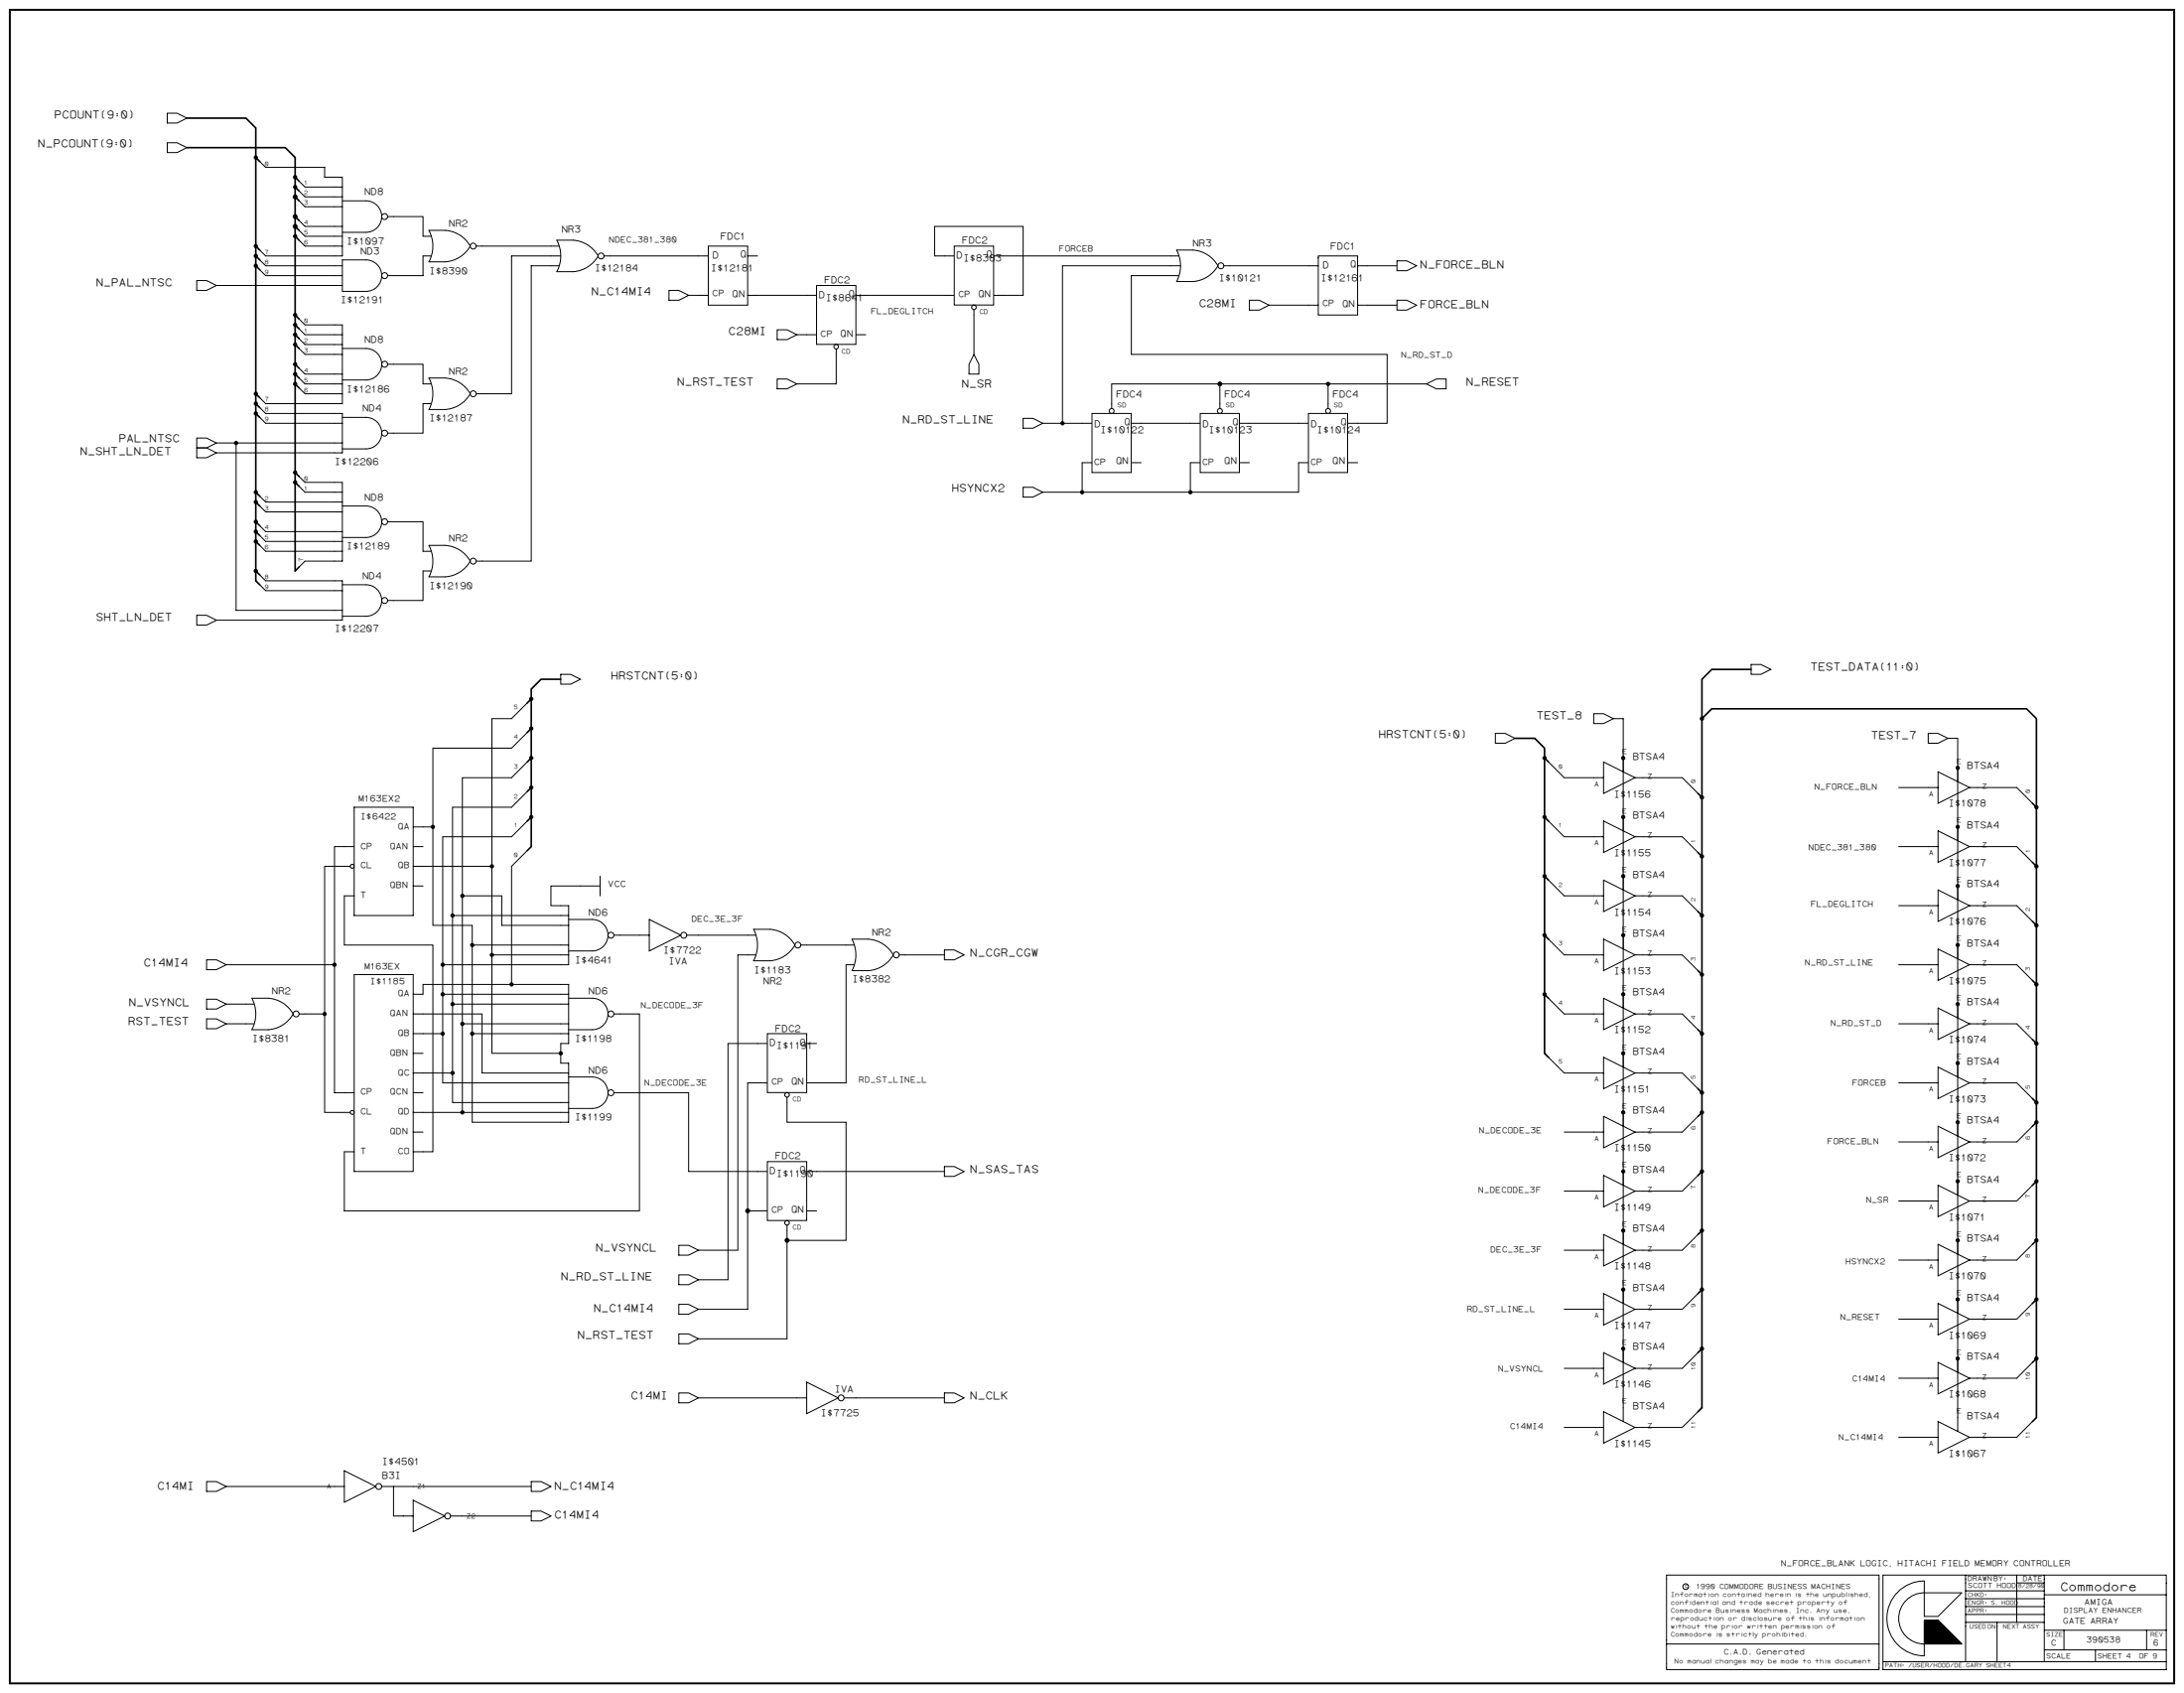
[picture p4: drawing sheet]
<svg xmlns="http://www.w3.org/2000/svg" width="1189mm" height="921mm" viewBox="0 0 1189 921" stroke-linecap="round" stroke-linejoin="round" font-family="sans-serif">
<path d="M5 5h1179v911h-1179z" fill="none" stroke="#fff" stroke-width=".54"/>
<path d="M5 5h1179v911h-1179z" fill="none" stroke="#000" stroke-width="1.1"/>
<g fill="none" stroke="#000" stroke-width=".89">
<path d="M102 64h32l5 6v246M102 80h53l6 6v225M305 370h-10l-6 5v86M953 364h-21l-6 6v396M926 391l6-5h171l6 5v380M825 402h10l6 5v166"/>
<circle cx="161" cy="107" r=".9"/>
<circle cx="161" cy="118" r=".9"/>
<circle cx="161" cy="123" r=".9"/>
<circle cx="664" cy="209" r=".9"/>
<circle cx="407" cy="659" r=".9"/>
<circle cx="428" cy="675" r=".9"/>
</g>
<g fill="none" stroke="#000" stroke-width=".54">
<path d="M145 91h32v5h5M166 112h16M166 102h16M166 107h16M214 118h16v11M145 139h37M166 134h16M166 123h16M166 129h16M230 139v11h-16M262 134h38M300 139h-22v75h-16"/>
<path d="M332 139h48M514 139h-5v-16h48v38h-11M640 136h9a17 17 0 0 1 14 9 17 17 0 0 1-14 8h-9a18 18 0 0 0 0-17zM642 139h-96M718 139h21v32h-21zM118 155h64M145 145h37M145 150h37M300 145h-11v160h-27M642 150h-26v43h139v37h-16M643 145h-65v85h16M666 145h52"/>
<path d="M760 142h6l5 3-5 2h-6zM760 145h-21M166 177h16M375 161h5M412 161h27M471 161h43M530 171v22M691 166h27M739 166h21M760 163h6l5 3-5 3h-6zM166 187h16M166 182h16"/>
<path d="M166 193h16M214 198h16v11M434 182h5M455 193v16h-21M145 220h37M166 209h16M166 214h16M166 204h16M230 220v16h-16M664 220v-11h-59v13M664 209h113M723 209v11"/>
<path d="M777 209l5-3h5v6h-5zM145 225h37M145 230h37M557 228h5l6 2-6 3h-5zM568 230h10M616 230h32M680 230h27M118 246h64M118 241h64M129 241v91h53M594 252h-5v16M616 252h5"/>
<path d="M648 252v16M707 252v16h-139M145 273h37M145 279h37M166 262h16M166 268h16M145 300h37M145 289h37M145 295h37M214 284h16v16M145 316h37M166 305h16"/>
<path d="M230 311v16h-16M118 337h64M145 321h37M278 391h-10v80M868 388h5l5 3-5 3h-5zM878 391h6v375M1050 399h5l5 3-5 2h-5zM278 407h-42v43M1055 420l17 8-17 9zM1060 402h6v377M1066 418v7M278 439h-32v59"/>
<path d="M278 423h-26v64h21v16h32M851 423h17M894 423h22M1055 428h-21M1072 428h26M230 450h6v53h21v108h48M278 455h-37v70M851 455h17M894 455h22M1055 452l17 9-17 8zM1066 450v7M187 471h-10v81"/>
<path d="M187 461h-5v134h5M230 471h38v102h37v5M278 471v65M1034 461h21M1098 461h-26M187 487v27h49v113h-6M246 498v102h59M246 498h59M252 487v118h53M316 482h-16v11h5M851 487h17M894 487h22"/>
<path d="M1034 493h21M1055 484l17 9-17 8zM1066 482v8M1072 493h26M257 514h48M268 520h37M337 509h16M353 500l18 9-18 8zM374 509h33M407 520h-5v160h-22M439 514h22M493 520h21"/>
<path d="M851 520h17M894 520h22M1055 516l17 9-17 8zM1066 514v8M123 525h59M241 525v64h64M241 525h64M278 536h-48v5M278 536h27M461 525v64h-17M1055 525h-21M1098 525h-26"/>
<path d="M123 557h11M123 546h11M166 552h11v53h10M230 552h32v32h43M241 541h64M246 546h59M252 557h53M337 552h11v107h-161v-32M851 552h17M894 552h22M1055 548l17 9-17 9zM1055 557h-21"/>
<path d="M1066 546v8M1098 557h-26M230 562h11M257 562h48M305 568v5M412 568h-16v128h-16M1066 578v8M230 584h16M337 595h38v42h37M412 589h-5v123h-27M428 600v11h33v64h-33v53h-48M851 584h17"/>
<path d="M894 584h22M1034 589h21M1055 581l17 8-17 9zM1098 589h-26M230 605h22M851 616h17M894 616h22M1055 613l17 8-17 9zM1066 611v7M444 637h70M1034 621h21M1098 621h-26"/>
<path d="M407 659h5M851 648h17M894 648h22M1034 653h21M1055 645l17 8-17 9zM1066 643v7M1098 653h-26M428 669v6M1055 677l17 9-17 8zM1066 675v7M851 680h17M894 680h22"/>
<path d="M1034 686h21M1098 686h-26M851 712h17M894 712h22M1055 709l17 9-17 8zM1055 718h-21M1066 707v7M1072 718h26M1066 739v8M851 744h17M894 744h22M1034 750h21"/>
<path d="M1055 741l17 9-17 8zM1098 750h-26M380 761h54M466 761h48M851 777h17M894 777h22M1055 773l17 9-17 9zM1034 782h21M1098 782h-26M123 809h59M225 809h64M252 825h37"/>
<circle cx="139" cy="86" r=".9"/>
<circle cx="161" cy="96" r=".9"/>
<circle cx="161" cy="102" r=".9"/>
<circle cx="139" cy="139" r=".9"/>
<circle cx="139" cy="134" r=".9"/>
<circle cx="161" cy="129" r=".9"/>
<circle cx="139" cy="145" r=".9"/>
<circle cx="665" cy="145" r="1.6"/>
<circle cx="161" cy="177" r=".9"/>
<circle cx="161" cy="171" r=".9"/>
<circle cx="161" cy="198" r=".9"/>
<circle cx="161" cy="187" r=".9"/>
<circle cx="161" cy="182" r=".9"/>
<circle cx="139" cy="220" r=".9"/>
<circle cx="139" cy="214" r=".9"/>
<circle cx="161" cy="204" r=".9"/>
<circle cx="161" cy="209" r=".9"/>
<circle cx="723" cy="209" r=".9"/>
<circle cx="139" cy="225" r=".9"/>
<circle cx="578" cy="230" r=".9"/>
<circle cx="605" cy="224" r="1.3"/>
<circle cx="129" cy="241" r=".9"/>
<circle cx="161" cy="257" r=".9"/>
<circle cx="139" cy="268" r=".9"/>
<circle cx="139" cy="273" r=".9"/>
<circle cx="161" cy="262" r=".9"/>
<circle cx="589" cy="268" r=".9"/>
<circle cx="648" cy="268" r=".9"/>
<circle cx="139" cy="289" r=".9"/>
<circle cx="139" cy="295" r=".9"/>
<circle cx="139" cy="284" r=".9"/>
<circle cx="139" cy="311" r=".9"/>
<circle cx="289" cy="380" r=".9"/>
<circle cx="289" cy="396" r=".9"/>
<circle cx="926" cy="391" r=".9"/>
<circle cx="289" cy="412" r=".9"/>
<circle cx="841" cy="412" r=".9"/>
<circle cx="884" cy="412" r=".9"/>
<circle cx="1066" cy="418" r=".9"/>
<circle cx="289" cy="428" r=".9"/>
<circle cx="926" cy="434" r=".9"/>
<circle cx="1109" cy="439" r=".9"/>
<circle cx="236" cy="450" r=".9"/>
<circle cx="289" cy="445" r=".9"/>
<circle cx="841" cy="445" r=".9"/>
<circle cx="884" cy="445" r=".9"/>
<circle cx="1066" cy="450" r=".9"/>
<circle cx="268" cy="471" r=".9"/>
<circle cx="841" cy="477" r=".9"/>
<circle cx="884" cy="477" r=".9"/>
<circle cx="926" cy="466" r=".9"/>
<circle cx="1109" cy="471" r=".9"/>
<circle cx="246" cy="498" r=".9"/>
<circle cx="252" cy="487" r=".9"/>
<circle cx="926" cy="498" r=".9"/>
<circle cx="1066" cy="482" r=".9"/>
<circle cx="257" cy="514" r=".9"/>
<circle cx="268" cy="520" r=".9"/>
<circle cx="372" cy="509" r="1.6"/>
<circle cx="841" cy="509" r=".9"/>
<circle cx="884" cy="509" r=".9"/>
<circle cx="1066" cy="514" r=".9"/>
<circle cx="1109" cy="503" r=".9"/>
<circle cx="182" cy="525" r=".9"/>
<circle cx="241" cy="525" r=".9"/>
<circle cx="278" cy="536" r=".9"/>
<circle cx="926" cy="530" r=".9"/>
<circle cx="1109" cy="536" r=".9"/>
<circle cx="177" cy="552" r=".9"/>
<circle cx="241" cy="541" r=".9"/>
<circle cx="246" cy="546" r=".9"/>
<circle cx="252" cy="557" r=".9"/>
<circle cx="841" cy="541" r=".9"/>
<circle cx="884" cy="541" r=".9"/>
<circle cx="1066" cy="546" r=".9"/>
<circle cx="241" cy="562" r=".9"/>
<circle cx="257" cy="562" r=".9"/>
<circle cx="305" cy="573" r=".9"/>
<circle cx="884" cy="573" r=".9"/>
<circle cx="926" cy="562" r=".9"/>
<circle cx="1066" cy="578" r=".9"/>
<circle cx="1109" cy="568" r=".9"/>
<circle cx="246" cy="584" r=".9"/>
<circle cx="926" cy="595" r=".9"/>
<circle cx="1109" cy="600" r=".9"/>
<circle cx="252" cy="605" r=".9"/>
<circle cx="884" cy="605" r=".9"/>
<circle cx="926" cy="605" r=".9"/>
<circle cx="1066" cy="611" r=".9"/>
<circle cx="1109" cy="611" r=".9"/>
<circle cx="884" cy="637" r=".9"/>
<circle cx="926" cy="637" r=".9"/>
<circle cx="1066" cy="643" r=".9"/>
<circle cx="1109" cy="643" r=".9"/>
<circle cx="884" cy="669" r=".9"/>
<circle cx="926" cy="669" r=".9"/>
<circle cx="1066" cy="675" r=".9"/>
<circle cx="1109" cy="675" r=".9"/>
<circle cx="884" cy="702" r=".9"/>
<circle cx="926" cy="702" r=".9"/>
<circle cx="1066" cy="707" r=".9"/>
<circle cx="1109" cy="707" r=".9"/>
<circle cx="884" cy="734" r=".9"/>
<circle cx="926" cy="734" r=".9"/>
<circle cx="1066" cy="739" r=".9"/>
<circle cx="1109" cy="739" r=".9"/>
</g>
<g fill="#000">
<circle cx="139" cy="86" r=".9"/>
<circle cx="161" cy="96" r=".9"/>
<circle cx="161" cy="102" r=".9"/>
<circle cx="161" cy="118" r=".9"/>
<circle cx="161" cy="107" r=".9"/>
<circle cx="139" cy="139" r=".9"/>
<circle cx="139" cy="134" r=".9"/>
<circle cx="161" cy="129" r=".9"/>
<circle cx="161" cy="123" r=".9"/>
<circle cx="139" cy="145" r=".9"/>
<circle cx="161" cy="171" r=".9"/>
<circle cx="161" cy="177" r=".9"/>
<circle cx="161" cy="198" r=".9"/>
<circle cx="161" cy="187" r=".9"/>
<circle cx="161" cy="182" r=".9"/>
<circle cx="139" cy="214" r=".9"/>
<circle cx="139" cy="220" r=".9"/>
<circle cx="161" cy="204" r=".9"/>
<circle cx="161" cy="209" r=".9"/>
<circle cx="664" cy="209" r=".9"/>
<circle cx="723" cy="209" r=".9"/>
<circle cx="139" cy="225" r=".9"/>
<circle cx="578" cy="230" r=".9"/>
<circle cx="129" cy="241" r=".9"/>
<circle cx="161" cy="257" r=".9"/>
<circle cx="139" cy="273" r=".9"/>
<circle cx="139" cy="268" r=".9"/>
<circle cx="161" cy="262" r=".9"/>
<circle cx="589" cy="268" r=".9"/>
<circle cx="648" cy="268" r=".9"/>
<circle cx="139" cy="289" r=".9"/>
<circle cx="139" cy="295" r=".9"/>
<circle cx="139" cy="284" r=".9"/>
<circle cx="139" cy="311" r=".9"/>
<circle cx="289" cy="380" r=".9"/>
<circle cx="289" cy="396" r=".9"/>
<circle cx="926" cy="391" r=".9"/>
<circle cx="289" cy="412" r=".9"/>
<circle cx="841" cy="412" r=".9"/>
<circle cx="884" cy="412" r=".9"/>
<circle cx="1066" cy="418" r=".9"/>
<circle cx="289" cy="428" r=".9"/>
<circle cx="926" cy="434" r=".9"/>
<circle cx="1109" cy="439" r=".9"/>
<circle cx="236" cy="450" r=".9"/>
<circle cx="289" cy="445" r=".9"/>
<circle cx="841" cy="445" r=".9"/>
<circle cx="884" cy="445" r=".9"/>
<circle cx="1066" cy="450" r=".9"/>
<circle cx="268" cy="471" r=".9"/>
<circle cx="841" cy="477" r=".9"/>
<circle cx="884" cy="477" r=".9"/>
<circle cx="926" cy="466" r=".9"/>
<circle cx="1109" cy="471" r=".9"/>
<circle cx="246" cy="498" r=".9"/>
<circle cx="252" cy="487" r=".9"/>
<circle cx="926" cy="498" r=".9"/>
<circle cx="1066" cy="482" r=".9"/>
<circle cx="257" cy="514" r=".9"/>
<circle cx="268" cy="520" r=".9"/>
<circle cx="841" cy="509" r=".9"/>
<circle cx="884" cy="509" r=".9"/>
<circle cx="1066" cy="514" r=".9"/>
<circle cx="1109" cy="503" r=".9"/>
<circle cx="182" cy="525" r=".9"/>
<circle cx="241" cy="525" r=".9"/>
<circle cx="278" cy="536" r=".9"/>
<circle cx="926" cy="530" r=".9"/>
<circle cx="1109" cy="536" r=".9"/>
<circle cx="177" cy="552" r=".9"/>
<circle cx="241" cy="541" r=".9"/>
<circle cx="246" cy="546" r=".9"/>
<circle cx="252" cy="557" r=".9"/>
<circle cx="841" cy="541" r=".9"/>
<circle cx="884" cy="541" r=".9"/>
<circle cx="1066" cy="546" r=".9"/>
<circle cx="241" cy="562" r=".9"/>
<circle cx="257" cy="562" r=".9"/>
<circle cx="305" cy="573" r=".9"/>
<circle cx="884" cy="573" r=".9"/>
<circle cx="926" cy="562" r=".9"/>
<circle cx="1066" cy="578" r=".9"/>
<circle cx="1109" cy="568" r=".9"/>
<circle cx="246" cy="584" r=".9"/>
<circle cx="926" cy="595" r=".9"/>
<circle cx="1109" cy="600" r=".9"/>
<circle cx="252" cy="605" r=".9"/>
<circle cx="884" cy="605" r=".9"/>
<circle cx="926" cy="605" r=".9"/>
<circle cx="1066" cy="611" r=".9"/>
<circle cx="1109" cy="611" r=".9"/>
<circle cx="884" cy="637" r=".9"/>
<circle cx="926" cy="637" r=".9"/>
<circle cx="407" cy="659" r=".9"/>
<circle cx="1066" cy="643" r=".9"/>
<circle cx="1109" cy="643" r=".9"/>
<circle cx="428" cy="675" r=".9"/>
<circle cx="884" cy="669" r=".9"/>
<circle cx="926" cy="669" r=".9"/>
<circle cx="1066" cy="675" r=".9"/>
<circle cx="1109" cy="675" r=".9"/>
<circle cx="884" cy="702" r=".9"/>
<circle cx="926" cy="702" r=".9"/>
<circle cx="1066" cy="707" r=".9"/>
<circle cx="1109" cy="707" r=".9"/>
<circle cx="884" cy="734" r=".9"/>
<circle cx="926" cy="734" r=".9"/>
<circle cx="1066" cy="739" r=".9"/>
<circle cx="1109" cy="739" r=".9"/>
</g>
<path d="M594 225h22v32h-22z" fill="#fff"/>
<g fill="none" stroke="#000" stroke-width=".54">
<path d="M182 96h4v43h-4M182 112h4M182 107h4M182 102h4M186 109h13a9 9 0 0 1 9 9 9 9 0 0 1-9 8h-13M211 118h3M182 123h4M182 134h4M182 129h4M230 129h5M230 139h5M233 125h9a17 17 0 0 1 14 9 17 17 0 0 1-14 8h-9a18 18 0 0 0 0-17z"/>
<path d="M259 134h3M182 145h4M182 150h4M182 155h4M186 141h13a9 9 0 0 1 9 9 9 9 0 0 1-9 9h-13zM211 150h3M439 161h5M466 161h5M439 182h5M466 182h5M594 225h22v32h-22zM1098 428l8 9"/>
<path d="M1098 461l8 8M1098 493l8 8M1098 525l8 8M1098 557l8 9M1098 589l8 9M1106 613l-8 8M1106 645l-8 8M1106 677l-8 9M1106 709l-8 9M1106 741l-8 9M1106 773l-8 9M1070 857v47"/>
<path d="M1098 857v26M1113 857v47M1033 866a20 20 0 0 0-4 22 20 20 0 0 0 18 13v-19h8l13 12h-21a14 14 0 0 1-13-13 14 14 0 0 1 13-14h21l-13 12h-8v-19a20 20 0 0 0-14 6zM1070 878h43M1070 874h43M1070 870h43M1070 866h43M1098 861h15M1113 868h66M1047 887h13M1047 883h9M1047 884h10"/>
<path d="M1047 885h11M1047 886h12M1047 888h14M1047 889h15M1047 890h17M1047 891h18M1047 892h19M1047 893h20M1047 882h9M1047 883h10M1047 884h11M1047 885h12"/>
<path d="M1047 886h13M1047 887h14M1047 890h16M1047 891h17M1047 892h18M1047 893h19M1047 894h20M1047 882h8M1047 888h15M1047 889h16M1047 894h21M1070 883h43"/>
<path d="M1087 883v21M1113 898h66M1113 887h66M1124 887v11M1141 898v6M1169 887v11M1025 904v4h154v-51h-154v47h154"/>
<circle cx="209" cy="118" r="1.6"/>
<circle cx="258" cy="134" r="1.6"/>
<circle cx="209" cy="150" r="1.6"/>
</g>
<path d="M1106 437l3 2M1106 469l3 2M1106 501l3 2M1106 533l3 3M1106 566l3 2M1106 598l3 2M1109 611l-3 2M1109 643l-3 2M1109 675l-3 2M1109 707l-3 2M1109 739l-3 2M1109 771l-3 2" fill="none" stroke="#000" stroke-width=".89"/>
<path d="M444 155h22v32h-22z" fill="#fff"/>
<g fill="none" stroke="#000" stroke-width=".54">
<path d="M444 155h22v32h-22zM423 179h5l6 3-6 3h-5zM455 190v3M423 206h5l6 3-6 3h-5zM664 220v2M648 230h5M675 230h5M648 252h5M675 252h5M305 367h6l5 3-5 2h-6zM953 362h6l5 2-5 3h-6z"/>
<circle cx="455" cy="189" r="1.3"/>
<circle cx="664" cy="224" r="1.3"/>
</g>
<path d="M653 225h22v32h-22z" fill="#fff"/>
<g fill="none" stroke="#000" stroke-width=".54">
<path d="M723 220v2M653 225h22v32h-22zM707 230h5M734 230h5M707 252h5M734 252h5"/>
<circle cx="723" cy="224" r="1.3"/>
</g>
<path d="M712 225h22v32h-22z" fill="#fff"/>
<g fill="none" stroke="#000" stroke-width=".54">
<path d="M91 78h5l6 2-6 3h-5zM300 134h4M300 139h5M303 131h9a17 17 0 0 1 14 8 17 17 0 0 1-14 9h-9a18 18 0 0 0 0-17zM329 139h3M380 139h6M386 134h21v32h-21zM407 139h5M514 139h5M541 139h5M300 145h4M364 158h6l5 3-5 2h-6z"/>
<path d="M380 161h6M407 161h5M514 161h5M541 161h5M680 163h5l6 3-6 3h-5zM712 225h22v32h-22zM557 265h5l6 3-6 2h-5zM287 382l-9 9M305 493h5v32h-5M305 498h5M305 514h5M305 520h5"/>
<path d="M305 503h5M310 500h12a9 9 0 0 1 9 9 9 9 0 0 1-9 8h-12M334 509h3M461 514h4M464 511h9a17 17 0 0 1 13 9 17 17 0 0 1-13 8h-9a18 18 0 0 0 0-17zM489 520h4M461 525h4M112 806h6l5 3-5 2h-6zM182 809h5M187 800l18 9-18 8zM208 809h17M214 809v16h11"/>
<path d="M225 816l17 9-17 8zM289 806h6l5 3-5 2h-6zM245 825h7M289 822h6l5 3-5 2h-6z"/>
<circle cx="327" cy="139" r="1.6"/>
<circle cx="333" cy="509" r="1.6"/>
<circle cx="488" cy="520" r="1.6"/>
<circle cx="206" cy="809" r="1.6"/>
<circle cx="244" cy="825" r="1.6"/>
</g>
<path d="M289 380l-2 2" fill="none" stroke="#000" stroke-width=".89"/>
<path d="M519 134h22v32h-22z" fill="#fff"/>
<g fill="none" stroke="#000" stroke-width=".54">
<path d="M91 62h5l6 2-6 3h-5zM141 88l4 3M163 99l3 3M163 104l3 3M163 120l3 3M163 109l3 3M141 136l4 3M163 131l3 3M163 125l3 4M519 134h22v32h-22zM107 153h5l6 2-6 3h-5zM141 141l4 4"/>
<path d="M141 147l4 3M163 179l3 3M163 174l3 3M182 177h4v43h-4M530 168v3M163 190l3 3M163 184l3 3M182 193h4M182 187h4M182 182h4M186 190h13a9 9 0 0 1 9 8 9 9 0 0 1-9 9h-13M211 198h3"/>
<path d="M530 193l3 5v6h-6v-6zM163 206l3 3M163 211l3 3M163 200l3 4M182 209h4M182 204h4M182 214h4M230 209h5M230 220h5M233 206h9a17 17 0 0 1 14 8 17 17 0 0 1-14 9h-9a18 18 0 0 0 0-17zM259 214h3M107 238h5l6 3-6 3h-5z"/>
<path d="M141 222l4 3M141 227l4 3M182 225h4v21h-4M182 230h4M186 227h13a9 9 0 0 1 9 9 9 9 0 0 1-9 8h-13M211 236h3M107 244h5l6 2-6 3h-5zM163 259l3 3M182 241h4M141 270l4 3M141 275l4 4M163 265l3 3"/>
<path d="M182 262h4v43h-4M182 279h4M182 273h4M182 268h4M186 275h13a9 9 0 0 1 9 9 9 9 0 0 1-9 8h-13M141 291l4 4M141 297l4 3M141 286l4 3M182 295h4M182 289h4M182 300h4M211 284h3"/>
<path d="M230 300h5M233 297h9a17 17 0 0 1 14 8 17 17 0 0 1-14 9h-9a18 18 0 0 0 0-17zM141 318l4 3M141 313l4 3M166 305l-3 4M182 316h4v21h-4M186 318h13a9 9 0 0 1 9 9 9 9 0 0 1-9 8h-13M230 311h5M259 305h3M107 335h5l6 2-6 3h-5zM182 321h4M182 332h4"/>
<path d="M211 327h3M814 399h5l6 3-6 2h-5zM843 415l8 8M873 415l17 8-17 9zM884 412v8M193 439h32v59h-32zM868 423h5M890 423h4M916 423l8 9M225 450h5M843 447l8 8M868 455h5"/>
<path d="M873 447l17 8-17 9zM884 445v7M890 455h4M916 455l8 9M187 461h6M187 471h4M225 461h5M225 471h5M327 477v10M843 479l8 8M873 479l17 8-17 9zM884 477v7"/>
<path d="M187 487h6M225 482h5M316 482h11M868 487h5M890 487h4M916 487l8 9M407 520h4M407 509h4M410 506h9a17 17 0 0 1 14 8 17 17 0 0 1-14 9h-9a18 18 0 0 0 0-17zM436 514h3M514 517h5l6 3-6 2h-5zM843 511l8 9"/>
<path d="M868 520h5M873 511l17 9-17 8zM884 509v7M890 520h4M916 520l8 8M193 530h32v107h-32zM134 546h4M134 557h4M137 543h9a17 17 0 0 1 14 9 17 17 0 0 1-14 8h-9a18 18 0 0 0 0-17zM163 552h3M225 552h5M225 541h5"/>
<path d="M843 543l8 9M868 552h5M873 543l17 9-17 8zM884 541v7M890 552h4M916 552l8 8M225 573h5M225 562h5M843 575l8 9M873 575l17 9-17 8zM884 573v8M187 595h6"/>
<path d="M225 595h5M225 584h5M868 584h5M890 584h4M916 584l8 8M187 605h4M225 605h5M225 616h5M868 616h5M873 607l17 9-17 9zM884 605v8M890 616h4"/>
<path d="M924 607l-8 9M187 627h6M225 627h5M412 637h6M439 637h5M514 635h5l6 2-6 3h-5zM873 640l17 8-17 9zM884 637v8M924 640l-8 8M412 659h6M439 659h5M868 648h5"/>
<path d="M890 648h4M873 672l17 8-17 9zM884 669v8M924 672l-8 8M370 694h5l5 2-5 3h-5zM868 680h5M890 680h4M868 712h5M873 704l17 8-17 9zM884 702v7M890 712h4M924 704l-8 8"/>
<path d="M873 736l17 8-17 9zM884 734v7M924 736l-8 8M370 758h5l5 3-5 2h-5zM439 752l17 9-17 8zM514 758h5l6 3-6 2h-5zM868 744h5M890 744h4M434 761h5M459 761h7M868 777h5M873 768l17 9-17 8z"/>
<path d="M884 766v7M890 777h4M924 768l-8 9M907 894v14h116v-51h-116v37h116"/>
<circle cx="530" cy="167" r="1.3"/>
<circle cx="209" cy="198" r="1.6"/>
<circle cx="258" cy="214" r="1.6"/>
<circle cx="209" cy="236" r="1.6"/>
<circle cx="209" cy="284" r="1.6"/>
<circle cx="258" cy="305" r="1.6"/>
<circle cx="209" cy="327" r="1.6"/>
<circle cx="192" cy="471" r="1.1"/>
<circle cx="434" cy="514" r="1.6"/>
<circle cx="161" cy="552" r="1.6"/>
<circle cx="192" cy="605" r="1.1"/>
<circle cx="458" cy="761" r="1.6"/>
<circle cx="918" cy="863" r="1.6"/>
</g>
<g fill="none" stroke="#000" stroke-width=".89">
<path d="M139 86l2 2M161 96l2 3M161 102l2 2M161 118l2 2M161 107l2 2M139 134l2 2M139 139l2 2M161 123l2 2M161 129l2 2M139 145l2 2M161 171l2 3M161 177l2 2"/>
<path d="M161 198l2 2M161 187l2 3M161 182l2 2M139 220l2 2M161 209l2 2M161 204l2 2M139 225l2 2M161 257l2 2M139 273l2 2M139 268l2 2M161 262l2 3M139 284l2 2"/>
<path d="M139 289l2 2M139 295l2 2M139 311l2 2M139 316l2 2M163 309l-2 2M841 412l2 3M924 432l2 2M841 445l2 2M841 477l2 2M924 464l2 2M924 496l2 2M841 509l2 2"/>
<path d="M924 528l2 2M841 541l2 2M841 573l2 2M924 560l2 2M924 592l2 3M926 605l-2 2M926 637l-2 3M926 669l-2 3M926 702l-2 2M926 734l-2 2M926 766l-2 2"/>
</g>
<path d="M418 632h21v32h-21z" fill="#fff"/>
<g fill="none" stroke="#000" stroke-width=".54">
<path d="M412 568h6M439 568h5M412 589h6M439 589h5M418 632h21v32h-21zM428 667v2"/>
<circle cx="428" cy="665" r="1.3"/>
</g>
<path d="M418 562h21v32h-21z" fill="#fff"/>
<g fill="none" stroke="#000" stroke-width=".54">
<path d="M141 216l4 4M287 398l-9 9M287 415l-9 8M287 431l-9 8M287 447l-9 8M287 463l-9 8M112 522h6l5 3-5 3h-6zM305 536h5v32h-5M112 544h6l5 2-5 3h-6zM112 554h6l5 3-5 3h-6zM305 557h5M305 546h5"/>
<path d="M305 541h5M310 543h12a9 9 0 0 1 9 9 9 9 0 0 1-9 8h-12M334 552h3M305 578h5v33h-5M305 562h5M418 562h21v32h-21zM305 600h5M305 589h5M305 584h5M310 586h12a9 9 0 0 1 9 9 9 9 0 0 1-9 8h-12M334 595h3M428 597v3"/>
<path d="M305 605h5M370 678h5l5 2-5 3h-5zM370 710h5l5 2-5 3h-5zM370 726h5l5 2-5 3h-5z"/>
<circle cx="333" cy="552" r="1.6"/>
<circle cx="333" cy="595" r="1.6"/>
<circle cx="428" cy="596" r="1.3"/>
</g>
<path d="M139 214l2 2M289 396l-2 2M289 412l-2 3M289 428l-2 3M289 445l-2 2M289 461l-2 2" fill="none" stroke="#000" stroke-width=".89"/>
<text font-size="6.5" x="1121" y="866">Commodore</text>
<g font-size="6">
<text x="29" y="64">PCOUNT(9:0)</text>
<text x="21" y="80">N_PCOUNT(9:0)</text>
<text x="773" y="146">N_FORCE_BLN</text>
<text x="52" y="156">N_PAL_NTSC</text>
<text x="322" y="160">N_C14MI4</text>
<text x="652" y="167">C28MI</text>
<text x="773" y="167">FORCE_BLN</text>
<text x="396" y="182">C28MI</text>
<text x="369" y="210">N_RST_TEST</text>
<text x="798" y="209">N_RESET</text>
<text x="523" y="211">N_SR</text>
<text x="491" y="230">N_RD_ST_LINE</text>
<text x="65" y="241">PAL_NTSC</text>
<text x="43" y="247">N_SHT_LN_DET</text>
<text x="518" y="268">HSYNCX2</text>
<text x="52" y="338">SHT_LN_DET</text>
<text x="985" y="365">TEST_DATA(11:0)</text>
<text x="332" y="369">HRSTCNT(5:0)</text>
<text x="836" y="391">TEST_8</text>
<text x="750" y="402">HRSTCNT(5:0)</text>
<text x="1018" y="402">TEST_7</text>
<text x="528" y="520">N_CGR_CGW</text>
<text x="78" y="525">C14MI4</text>
<text x="70" y="547">N_VSYNCL</text>
<text x="70" y="558">RST_TEST</text>
<text x="528" y="638">N_SAS_TAS</text>
<text x="324" y="681">N_VSYNCL</text>
<text x="305" y="696">N_RD_ST_LINE</text>
<text x="323" y="714">N_C14MI4</text>
<text x="314" y="728">N_RST_TEST</text>
<text x="343" y="761">C14MI</text>
<text x="528" y="761">N_CLK</text>
<text x="86" y="810">C14MI</text>
<text x="302" y="810">N_C14MI4</text>
<text x="302" y="826">C14MI4</text>
</g>
<g font-size="5.2">
<text x="198" y="106">ND8</text>
<text x="244" y="123">NR2</text>
<text x="306" y="126">NR3</text>
<text x="392" y="130">FDC1</text>
<text x="189" y="133">I$1097</text>
<text x="524" y="133">FDC2</text>
<text x="649" y="134">NR3</text>
<text x="724" y="136">FDC1</text>
<text x="196" y="138">ND3</text>
<text x="388" y="141">D</text>
<text x="403" y="140">Q</text>
<text x="520" y="141">D</text>
<text x="524" y="142">I$8383</text>
<text x="537" y="140">Q</text>
<text x="233" y="149">I$8390</text>
<text x="324" y="148">I$12184</text>
<text x="387" y="147">I$12181</text>
<text x="720" y="146">D</text>
<text x="735" y="146">Q</text>
<text x="449" y="154">FDC2</text>
<text x="663" y="153">I$10121</text>
<text x="719" y="153">I$12161</text>
<text x="398" y="161">QN</text>
<text x="445" y="162">D</text>
<text x="462" y="162">Q</text>
<text x="532" y="161">QN</text>
<text x="185" y="165">I$12191</text>
<text x="449" y="163">I$8641</text>
<text x="730" y="167">QN</text>
<text x="457" y="183">QN</text>
<text x="198" y="186">ND8</text>
<text x="244" y="204">NR2</text>
<text x="189" y="213">I$12186</text>
<text x="607" y="216">FDC4</text>
<text x="666" y="216">FDC4</text>
<text x="725" y="216">FDC4</text>
<text x="197" y="224">ND4</text>
<text x="233" y="229">I$12187</text>
<text x="596" y="232">D</text>
<text x="612" y="231">Q</text>
<text x="655" y="232">D</text>
<text x="671" y="231">Q</text>
<text x="713" y="232">D</text>
<text x="730" y="231">Q</text>
<text x="599" y="235">I$10122</text>
<text x="658" y="235">I$10123</text>
<text x="717" y="235">I$10124</text>
<text x="182" y="253">I$12206</text>
<text x="607" y="253">QN</text>
<text x="666" y="253">QN</text>
<text x="725" y="253">QN</text>
<text x="198" y="272">ND8</text>
<text x="189" y="299">I$12189</text>
<text x="244" y="295">NR2</text>
<text x="197" y="315">ND4</text>
<text x="233" y="320">I$12190</text>
<text x="182" y="344">I$12207</text>
<text x="889" y="413">BTSA4</text>
<text x="1071" y="418">BTSA4</text>
<text x="878" y="434">I$1156</text>
<text x="1061" y="439">I$1078</text>
<text x="889" y="445">BTSA4</text>
<text x="1071" y="451">BTSA4</text>
<text x="878" y="466">I$1155</text>
<text x="1061" y="471">I$1077</text>
<text x="889" y="477">BTSA4</text>
<text x="1071" y="483">BTSA4</text>
<text x="878" y="498">I$1154</text>
<text x="320" y="498">ND6</text>
<text x="1061" y="503">I$1076</text>
<text x="474" y="509">NR2</text>
<text x="889" y="509">BTSA4</text>
<text x="1071" y="515">BTSA4</text>
<text x="361" y="518">I$7722</text>
<text x="313" y="524">I$4641</text>
<text x="364" y="525">IVA</text>
<text x="410" y="529">I$1183</text>
<text x="878" y="530">I$1153</text>
<text x="415" y="535">NR2</text>
<text x="464" y="535">I$8382</text>
<text x="1061" y="535">I$1075</text>
<text x="148" y="541">NR2</text>
<text x="320" y="541">ND6</text>
<text x="889" y="542">BTSA4</text>
<text x="1071" y="547">BTSA4</text>
<text x="422" y="561">FDC2</text>
<text x="878" y="562">I$1152</text>
<text x="137" y="567">I$8381</text>
<text x="313" y="567">I$1198</text>
<text x="419" y="569">D</text>
<text x="435" y="569">Q</text>
<text x="1061" y="567">I$1074</text>
<text x="423" y="570">I$1191</text>
<text x="889" y="574">BTSA4</text>
<text x="1071" y="579">BTSA4</text>
<text x="320" y="584">ND6</text>
<text x="431" y="590">QN</text>
<text x="878" y="594">I$1151</text>
<text x="1061" y="600">I$1073</text>
<text x="889" y="606">BTSA4</text>
<text x="313" y="610">I$1199</text>
<text x="1071" y="611">BTSA4</text>
<text x="878" y="626">I$1150</text>
<text x="422" y="631">FDC2</text>
<text x="1061" y="632">I$1072</text>
<text x="419" y="639">D</text>
<text x="423" y="640">I$1190</text>
<text x="435" y="638">Q</text>
<text x="889" y="638">BTSA4</text>
<text x="1071" y="643">BTSA4</text>
<text x="431" y="660">QN</text>
<text x="878" y="659">I$1149</text>
<text x="1061" y="664">I$1071</text>
<text x="889" y="670">BTSA4</text>
<text x="1071" y="675">BTSA4</text>
<text x="878" y="691">I$1148</text>
<text x="1061" y="696">I$1070</text>
<text x="889" y="702">BTSA4</text>
<text x="1071" y="708">BTSA4</text>
<text x="878" y="723">I$1147</text>
<text x="1061" y="728">I$1069</text>
<text x="889" y="734">BTSA4</text>
<text x="1071" y="740">BTSA4</text>
<text x="878" y="755">I$1146</text>
<text x="454" y="757">IVA</text>
<text x="1061" y="760">I$1068</text>
<text x="889" y="767">BTSA4</text>
<text x="447" y="770">I$7725</text>
<text x="1071" y="772">BTSA4</text>
<text x="878" y="787">I$1145</text>
<text x="208" y="797">I$4501</text>
<text x="1061" y="792">I$1067</text>
<text x="208" y="804">B3I</text>
</g>
<g font-size="4.8">
<text x="388" y="161">CP</text>
<text x="522" y="161">CP</text>
<text x="720" y="166">CP</text>
<text x="447" y="183">CP</text>
<text x="595" y="253">CP</text>
<text x="654" y="253">CP</text>
<text x="713" y="253">CP</text>
<text x="195" y="436">M163EX2</text>
<text x="196" y="446">I$6422</text>
<text x="216" y="451">QA</text>
<text x="196" y="462">CP</text>
<text x="212" y="462">QAN</text>
<text x="196" y="472">CL</text>
<text x="216" y="472">QB</text>
<text x="212" y="483">QBN</text>
<text x="331" y="482">VCC</text>
<text x="196" y="488">T</text>
<text x="198" y="527">M163EX</text>
<text x="201" y="536">I$1185</text>
<text x="216" y="542">QA</text>
<text x="212" y="553">QAN</text>
<text x="216" y="563">QB</text>
<text x="212" y="574">QBN</text>
<text x="216" y="585">QC</text>
<text x="420" y="590">CP</text>
<text x="196" y="596">CP</text>
<text x="212" y="596">QCN</text>
<text x="196" y="606">CL</text>
<text x="216" y="606">QD</text>
<text x="212" y="617">QDN</text>
<text x="196" y="628">T</text>
<text x="216" y="628">CO</text>
<text x="420" y="660">CP</text>
</g>
<g font-size="4.5">
<text x="331" y="132">NDEC_381_380</text>
<text x="576" y="137">FORCEB</text>
<text x="474" y="170">FL_DEGLITCH</text>
<text x="763" y="195">N_RD_ST_D</text>
<text x="988" y="430">N_FORCE_BLN</text>
<text x="984" y="463">NDEC_381_380</text>
<text x="986" y="493">FL_DEGLITCH</text>
<text x="376" y="501">DEC_3E_3F</text>
<text x="982" y="525">N_RD_ST_LINE</text>
<text x="349" y="548">N_DECODE_3F</text>
<text x="996" y="558">N_RD_ST_D</text>
<text x="351" y="591">N_DECODE_3E</text>
<text x="467" y="589">RD_ST_LINE_L</text>
<text x="1008" y="591">FORCEB</text>
<text x="805" y="616">N_DECODE_3E</text>
<text x="995" y="622">FORCE_BLN</text>
<text x="805" y="649">N_DECODE_3F</text>
<text x="1016" y="654">N_SR</text>
<text x="811" y="681">DEC_3E_3F</text>
<text x="1004" y="688">HSYNCX2</text>
<text x="798" y="714">RD_ST_LINE_L</text>
<text x="1002" y="718">N_RESET</text>
<text x="815" y="746">N_VSYNCL</text>
<text x="1008" y="751">C14MI4</text>
<text x="822" y="778">C14MI4</text>
<text x="1001" y="783">N_C14MI4</text>
<text x="969" y="852">N_FORCE_BLANK LOGIC, HITACHI FIELD MEMORY CONTROLLER</text>
<text x="1135" y="873">AMIGA</text>
<text x="1123" y="883">GATE ARRAY</text>
<text x="1136" y="894">390538</text>
<text x="1116" y="895">C</text>
<text x="1172" y="895">6</text>
</g>
<text font-size="4.2" x="938" y="900">C.A.D. Generated</text>
<g font-size="3.9">
<text x="883" y="410">E</text>
<text x="1065" y="415">E</text>
<text x="897" y="423">Z</text>
<text x="868" y="428">A</text>
<text x="1079" y="429">Z</text>
<text x="1050" y="433">A</text>
<text x="883" y="442">E</text>
<text x="1065" y="448">E</text>
<text x="897" y="456">Z</text>
<text x="868" y="460">A</text>
<text x="1079" y="461">Z</text>
<text x="1050" y="465">A</text>
<text x="883" y="474">E</text>
<text x="1065" y="480">E</text>
<text x="897" y="488">Z</text>
<text x="868" y="492">A</text>
<text x="1050" y="497">A</text>
<text x="1079" y="493">Z</text>
<text x="883" y="506">E</text>
<text x="1065" y="512">E</text>
<text x="897" y="520">Z</text>
<text x="868" y="524">A</text>
<text x="1079" y="525">Z</text>
<text x="1050" y="530">A</text>
<text x="883" y="539">E</text>
<text x="1065" y="544">E</text>
<text x="868" y="556">A</text>
<text x="897" y="552">Z</text>
<text x="1079" y="557">Z</text>
<text x="1050" y="562">A</text>
<text x="883" y="571">E</text>
<text x="1065" y="576">E</text>
<text x="897" y="584">Z</text>
<text x="868" y="589">A</text>
<text x="1050" y="594">A</text>
<text x="1079" y="590">Z</text>
<text x="883" y="603">E</text>
<text x="1065" y="608">E</text>
<text x="897" y="616">Z</text>
<text x="868" y="621">A</text>
<text x="1079" y="622">Z</text>
<text x="1050" y="626">A</text>
<text x="883" y="635">E</text>
<text x="1065" y="640">E</text>
<text x="868" y="653">A</text>
<text x="897" y="648">Z</text>
<text x="1079" y="654">Z</text>
<text x="1050" y="658">A</text>
<text x="883" y="667">E</text>
<text x="1065" y="673">E</text>
<text x="897" y="681">Z</text>
<text x="868" y="685">A</text>
<text x="1079" y="686">Z</text>
<text x="1050" y="690">A</text>
<text x="883" y="699">E</text>
<text x="1065" y="705">E</text>
<text x="897" y="713">Z</text>
<text x="868" y="717">A</text>
<text x="1079" y="718">Z</text>
<text x="1050" y="722">A</text>
<text x="883" y="731">E</text>
<text x="1065" y="737">E</text>
<text x="868" y="749">A</text>
<text x="897" y="745">Z</text>
<text x="1050" y="755">A</text>
<text x="1079" y="750">Z</text>
<text x="883" y="764">E</text>
<text x="1065" y="769">E</text>
<text x="897" y="777">Z</text>
<text x="868" y="781">A</text>
<text x="1079" y="782">Z</text>
<text x="1050" y="787">A</text>
<text x="1071" y="860">DRAWNBY:</text>
<text x="1071" y="864">SCOTT HOOD</text>
<text x="1101" y="860">DATE</text>
<text x="923" y="864">1990 COMMODORE BUSINESS MACHINES</text>
<text x="1123" y="877">DISPLAY ENHANCER</text>
<text x="1114" y="902">SCALE</text>
<text x="1142" y="902">SHEET 4</text>
<text x="1164" y="902">OF 9</text>
</g>
<g font-size="3.6">
<text x="533" y="171">CD</text>
<text x="458" y="192">CD</text>
<text x="608" y="221">SD</text>
<text x="667" y="221">SD</text>
<text x="726" y="221">SD</text>
<text x="431" y="599">CD</text>
<text x="431" y="669">CD</text>
<text x="178" y="810">A</text>
<text x="227" y="810">Z1</text>
<text x="254" y="826">Z2</text>
</g>
<g font-size="3.5">
<text x="909" y="869">Information contained herein is the unpublished,</text>
<text x="917" y="864">c</text>
<text x="909" y="873">confidential and trade secret property of</text>
<text x="909" y="882">reproduction or disclosure of this information</text>
<text x="909" y="877">Commodore Business Machines, Inc. Any use,</text>
<text x="909" y="886">without the prior written permission of</text>
<text x="909" y="890">Commodore is strictly prohibited.</text>
<text x="911" y="905">No manual changes may be made to this document</text>
</g>
<g font-size="3.3">
<text x="144" y="90">0</text>
<text x="165" y="101">1</text>
<text x="165" y="106">2</text>
<text x="165" y="111">3</text>
<text x="165" y="122">4</text>
<text x="165" y="127">5</text>
<text x="165" y="133">6</text>
<text x="144" y="144">8</text>
<text x="144" y="138">7</text>
<text x="144" y="149">9</text>
<text x="165" y="176">0</text>
<text x="165" y="181">1</text>
<text x="165" y="192">3</text>
<text x="165" y="186">2</text>
<text x="165" y="202">4</text>
<text x="165" y="208">5</text>
<text x="165" y="213">6</text>
<text x="144" y="219">7</text>
<text x="144" y="224">8</text>
<text x="144" y="229">9</text>
<text x="165" y="261">0</text>
<text x="165" y="267">1</text>
<text x="144" y="272">2</text>
<text x="144" y="277">3</text>
<text x="144" y="288">4</text>
<text x="144" y="294">5</text>
<text x="144" y="299">6</text>
<text x="165" y="306" transform="rotate(-90 165 306)">7</text>
<text x="144" y="315">8</text>
<text x="144" y="320">9</text>
<text x="280" y="386">5</text>
<text x="280" y="402">4</text>
<text x="280" y="418">3</text>
<text x="848" y="418">0</text>
<text x="923" y="426" transform="rotate(-90 923 426)">0</text>
<text x="1105" y="432" transform="rotate(-90 1105 432)">0</text>
<text x="280" y="434">2</text>
<text x="280" y="450">1</text>
<text x="848" y="450">1</text>
<text x="923" y="458" transform="rotate(-90 923 458)">1</text>
<text x="280" y="466">0</text>
<text x="1105" y="464" transform="rotate(-90 1105 464)">1</text>
<text x="848" y="482">2</text>
<text x="923" y="491" transform="rotate(-90 923 491)">2</text>
<text x="1105" y="496" transform="rotate(-90 1105 496)">2</text>
<text x="848" y="515">3</text>
<text x="923" y="523" transform="rotate(-90 923 523)">3</text>
<text x="1105" y="528" transform="rotate(-90 1105 528)">3</text>
<text x="848" y="547">4</text>
<text x="923" y="555" transform="rotate(-90 923 555)">4</text>
<text x="1105" y="560" transform="rotate(-90 1105 560)">4</text>
<text x="848" y="579">5</text>
<text x="923" y="587" transform="rotate(-90 923 587)">5</text>
<text x="1105" y="592" transform="rotate(-90 1105 592)">5</text>
<text x="923" y="615" transform="rotate(-90 923 615)">6</text>
<text x="1105" y="620" transform="rotate(-90 1105 620)">6</text>
<text x="923" y="647" transform="rotate(-90 923 647)">7</text>
<text x="1105" y="652" transform="rotate(-90 1105 652)">7</text>
<text x="923" y="679" transform="rotate(-90 923 679)">8</text>
<text x="1105" y="684" transform="rotate(-90 1105 684)">8</text>
<text x="923" y="711" transform="rotate(-90 923 711)">9</text>
<text x="1105" y="717" transform="rotate(-90 1105 717)">9</text>
<text x="923" y="745" transform="rotate(-90 923 745)">10</text>
<text x="1105" y="751" transform="rotate(-90 1105 751)">10</text>
<text x="923" y="777" transform="rotate(-90 923 777)">11</text>
<text x="1105" y="783" transform="rotate(-90 1105 783)">11</text>
<text x="1071" y="869">CHKD:</text>
<text x="1071" y="873">ENGR: S. HOOD</text>
<text x="1071" y="877">APPR:</text>
<text x="1072" y="886">USED ON</text>
<text x="1090" y="886">NEXT ASSY</text>
<text x="1114" y="890">SIZE</text>
<text x="1171" y="890">REV</text>
<text x="1026" y="907">PATH: /USER/HOOD/DE.GARY SHEET4</text>
</g>
<text font-size="3" x="1098" y="864">8/28/90</text>
</svg>
